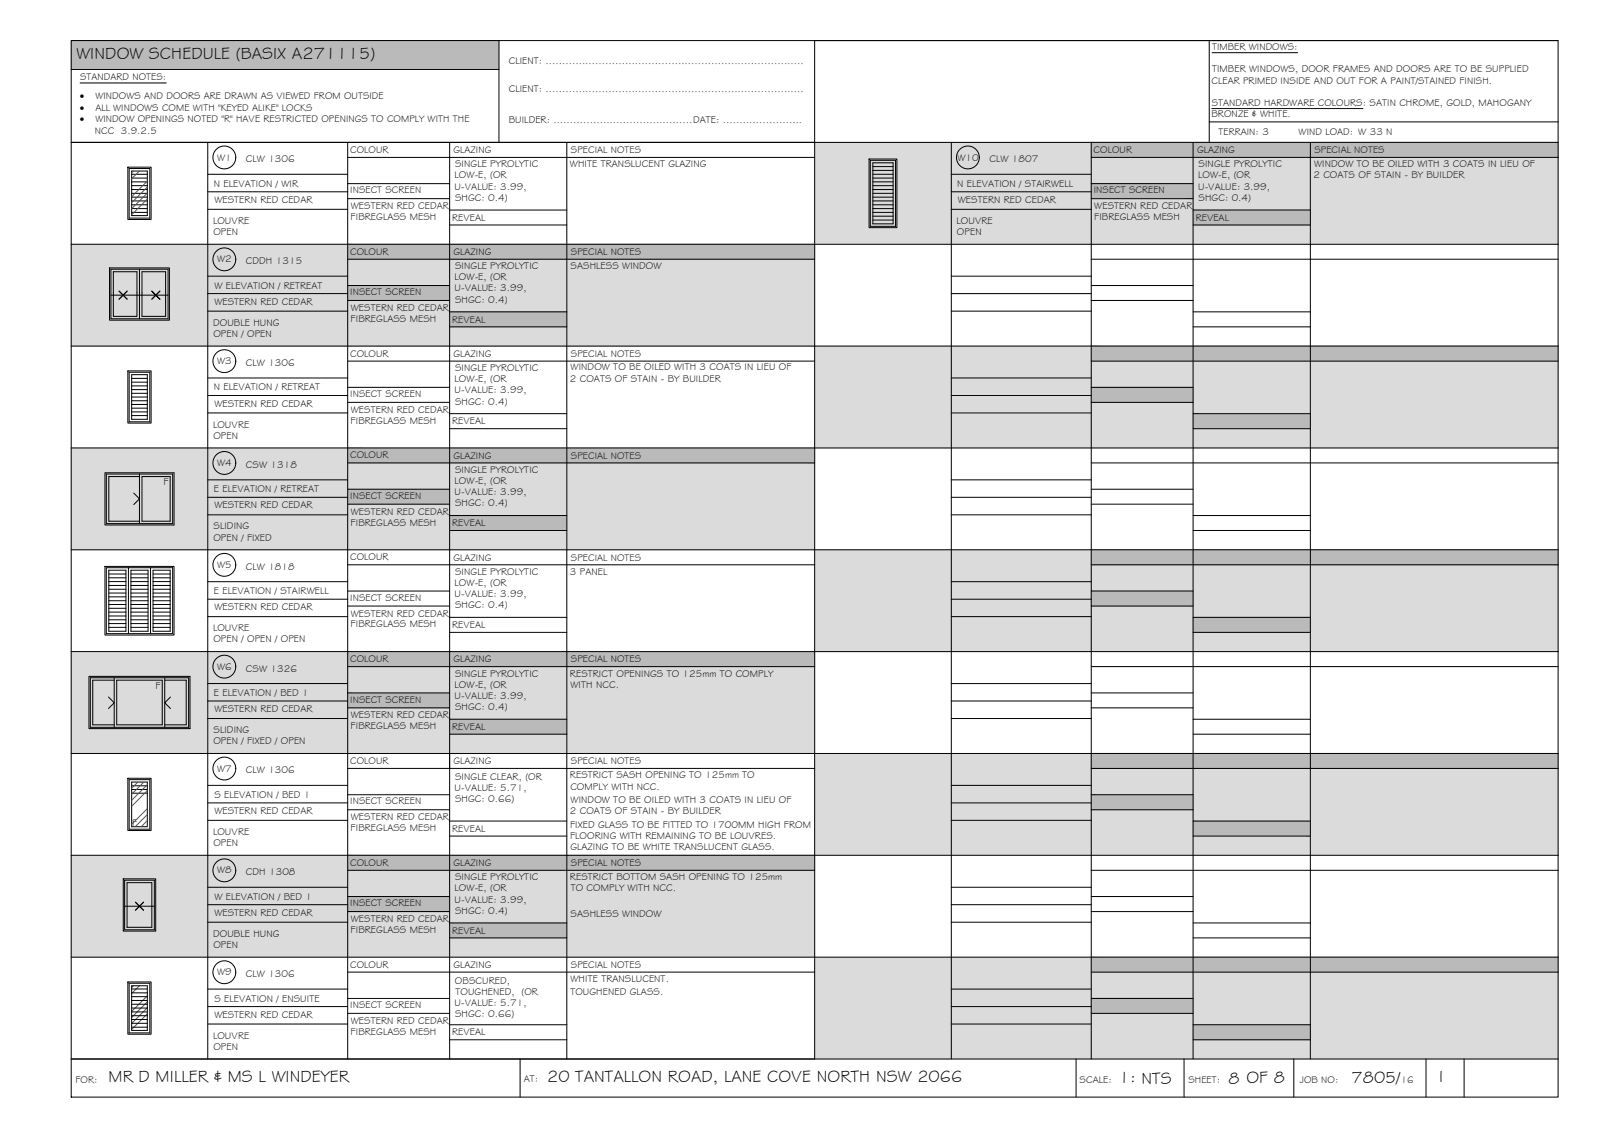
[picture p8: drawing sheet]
<svg xmlns="http://www.w3.org/2000/svg" width="420mm" height="297mm" viewBox="0 0 420 297" stroke-linecap="round" stroke-linejoin="round" font-family="sans-serif">
<!-- layer: WINDOW SCHEDULE HATCH -->
<g fill="#dbdbdb" stroke="#dbdbdb" stroke-width=".26">
<path d="M213.7 37.3l195 26.7v-26.7zM213.7 37.3l195 26.7h-195z"/>
<path d="M18.7 64l195 26.7v-26.7zM18.7 64l195 26.7h-195z"/>
<path d="M213.7 90.7l195 26.7v-26.7zM213.7 90.7l195 26.7h-195z"/>
<path d="M18.7 117.4l195 26.7v-26.7zM18.7 117.4l195 26.7h-195z"/>
<path d="M213.7 144.1l195 26.7v-26.7zM213.7 144.1l195 26.7h-195z"/>
<path d="M18.7 170.8l195 26.7v-26.7zM18.7 170.8l195 26.7h-195z"/>
<path d="M213.7 197.5l195 26.7v-26.7zM213.7 197.5l195 26.7h-195z"/>
<path d="M18.7 224.2l195 26.7v-26.7zM18.7 224.2l195 26.7h-195z"/>
<path d="M213.7 250.9l195 26.7v-26.7zM213.7 250.9l195 26.7h-195z"/>
</g>
<g fill="#bababa" stroke="#bababa" stroke-width=".26">
<path d="M18.7 10.6l112.2 7.6v-7.6zM18.7 10.6l112.2 7.6h-112.2z"/>
<path d="M286.2 37.3l122.5 4v-4zM286.2 37.3l122.5 4h-122.5z"/>
<path d="M286.2 48.1l26.7 4v-4zM286.2 48.1l26.7 4h-26.7z"/>
<path d="M312.9 55.1l30.8 3.9v-3.9zM312.9 55.1l30.8 3.9h-30.8z"/>
<path d="M91.2 64l122.5 4v-4zM91.2 64l122.5 4h-122.5z"/>
<path d="M91.2 74.9l26.7 3.9v-3.9zM91.2 74.9l26.7 3.9h-26.7z"/>
<path d="M117.9 81.8l30.8 3.9v-3.9zM117.9 81.8l30.8 3.9h-30.8z"/>
<path d="M286.2 90.7l122.5 4v-4zM286.2 90.7l122.5 4h-122.5z"/>
<path d="M286.2 101.6l26.7 3.9v-3.9zM286.2 101.6l26.7 3.9h-26.7z"/>
<path d="M312.9 108.5l30.8 3.9v-3.9zM312.9 108.5l30.8 3.9h-30.8z"/>
<path d="M91.2 117.4l122.5 4v-4zM91.2 117.4l122.5 4h-122.5z"/>
<path d="M91.2 128.3l26.7 3.9v-3.9zM91.2 128.3l26.7 3.9h-26.7z"/>
<path d="M117.9 135.2l30.8 3.9v-3.9zM117.9 135.2l30.8 3.9h-30.8z"/>
<path d="M286.2 144.1l122.5 4v-4zM286.2 144.1l122.5 4h-122.5z"/>
<path d="M286.2 155l26.7 3.9v-3.9zM286.2 155l26.7 3.9h-26.7z"/>
<path d="M312.9 161.9l30.8 3.9v-3.9zM312.9 161.9l30.8 3.9h-30.8z"/>
<path d="M91.2 170.8l122.5 4v-4zM91.2 170.8l122.5 4h-122.5z"/>
<path d="M91.2 181.6l26.7 4v-4zM91.2 181.6l26.7 4h-26.7z"/>
<path d="M117.9 188.6l30.8 3.9v-3.9zM117.9 188.6l30.8 3.9h-30.8z"/>
<path d="M286.2 197.5l122.5 4v-4zM286.2 197.5l122.5 4h-122.5z"/>
<path d="M286.2 208.4l26.7 3.9v-3.9zM286.2 208.4l26.7 3.9h-26.7z"/>
<path d="M312.9 215.3l30.8 3.9v-3.9zM312.9 215.3l30.8 3.9h-30.8z"/>
<path d="M91.2 224.2l122.5 4v-4zM91.2 224.2l122.5 4h-122.5z"/>
<path d="M91.2 235l26.7 4v-4zM91.2 235l26.7 4h-26.7z"/>
<path d="M117.9 242l30.8 3.9v-3.9zM117.9 242l30.8 3.9h-30.8z"/>
<path d="M286.2 250.9l122.5 4v-4zM286.2 250.9l122.5 4h-122.5z"/>
<path d="M286.2 261.8l26.7 3.9v-3.9zM286.2 261.8l26.7 3.9h-26.7z"/>
<path d="M312.9 268.7l30.8 3.9v-3.9zM312.9 268.7l30.8 3.9h-30.8z"/>
</g>
<!-- layer: BORDER -->
<g fill="none" stroke="#000" stroke-width=".26">
<path d="M18.7 10.6h390v277h-390zM18.7 18.2h112.2M130.9 10.6v26.7M317.1 10.6v26.7M408.7 10.6h-195v267M18.7 37.3h390M54.5 37.3v240.3M91.2 37.3v240.3M117.9 37.3v240.3M148.7 37.3v240.3M249.5 37.3v240.3M286.2 37.3v240.3"/>
<path d="M312.9 37.3v240.3M317.1 32h91.6M343.7 37.3v240.3M54.5 45.7h36.7M54.5 50.3h36.7M54.5 54.9h36.7M91.2 41.3h122.5M91.2 48.1h26.7M91.2 52.1h26.7M117.9 55.1h30.8M117.9 59h30.8M249.5 45.7h36.7"/>
<path d="M249.5 50.3h36.7M249.5 54.9h36.7M286.2 41.3h122.5M286.2 48.1h26.7M286.2 52.1h26.7M312.9 55.1h30.8M312.9 59h30.8M18.7 64h390M54.5 72.4h36.7M54.5 77h36.7M91.2 68h122.5M91.2 74.9h26.7"/>
<path d="M91.2 78.8h26.7M249.5 72.4h36.7M249.5 77h36.7M286.2 68h122.5M286.2 74.9h26.7M286.2 78.8h26.7M18.7 90.7h390M54.5 81.6h36.7M54.5 99.1h36.7M91.2 94.7h122.5M117.9 81.8h30.8M117.9 85.7h30.8"/>
<path d="M249.5 81.6h36.7M249.5 99.1h36.7M286.2 94.7h122.5M312.9 81.8h30.8M312.9 85.7h30.8M18.7 117.4h390M54.5 103.7h36.7M54.5 108.3h36.7M91.2 101.6h26.7M91.2 105.5h26.7M117.9 108.5h30.8M117.9 112.4h30.8"/>
<path d="M249.5 103.7h36.7M249.5 108.3h36.7M286.2 101.6h26.7M286.2 105.5h26.7M312.9 108.5h30.8M312.9 112.4h30.8M54.5 125.8h36.7M54.5 130.4h36.7M54.5 135h36.7M91.2 121.4h122.5M91.2 128.3h26.7M91.2 132.2h26.7"/>
<path d="M117.9 135.2h30.8M117.9 139.1h30.8M249.5 125.8h36.7M249.5 130.4h36.7M249.5 135h36.7M286.2 121.4h122.5M286.2 128.3h26.7M286.2 132.2h26.7M312.9 135.2h30.8M312.9 139.1h30.8M18.7 144.1h390M54.5 152.5h36.7"/>
<path d="M54.5 157.1h36.7M91.2 148.1h122.5M91.2 155h26.7M91.2 158.9h26.7M249.5 152.5h36.7M249.5 157.1h36.7M286.2 148.1h122.5M286.2 155h26.7M286.2 158.9h26.7M18.7 170.8h390M54.5 161.7h36.7M54.5 179.2h36.7"/>
<path d="M91.2 174.8h122.5M117.9 161.9h30.8M117.9 165.8h30.8M249.5 161.7h36.7M249.5 179.2h36.7M286.2 174.8h122.5M312.9 161.9h30.8M312.9 165.8h30.8M18.7 197.5h390M54.5 183.8h36.7M54.5 188.4h36.7M91.2 181.7h26.7"/>
<path d="M91.2 185.6h26.7M117.9 188.6h30.8M117.9 192.5h30.8M249.5 183.8h36.7M249.5 188.4h36.7M286.2 181.7h26.7M286.2 185.6h26.7M312.9 188.6h30.8M312.9 192.5h30.8M54.5 205.9h36.7M54.5 210.5h36.7M54.5 215.1h36.7"/>
<path d="M91.2 201.5h122.5M91.2 208.4h26.7M91.2 212.3h26.7M117.9 215.3h30.8M117.9 219.2h30.8M249.5 205.9h36.7M249.5 210.5h36.7M249.5 215.1h36.7M286.2 201.5h122.5M286.2 208.4h26.7M286.2 212.3h26.7M312.9 215.3h30.8"/>
<path d="M312.9 219.2h30.8M18.7 224.2h390M54.5 232.6h36.7M54.5 237.2h36.7M91.2 228.2h122.5M91.2 235h26.7M91.2 239h26.7M249.5 232.6h36.7M249.5 237.2h36.7M286.2 228.2h122.5M286.2 235h26.7M286.2 239h26.7"/>
<path d="M18.7 250.9h390M54.5 241.8h36.7M54.5 259.3h36.7M91.2 254.9h122.5M117.9 242h30.8M117.9 245.9h30.8M249.5 241.8h36.7M249.5 259.3h36.7M286.2 254.9h122.5M312.9 242h30.8M312.9 245.9h30.8M18.7 277.6h390"/>
<path d="M54.5 263.9h36.7M54.5 268.5h36.7M91.2 261.8h26.7M91.2 265.7h26.7M117.9 268.7h30.8M117.9 272.6h30.8M136.4 277.6v10M249.5 263.9h36.7M249.5 268.5h36.7M282.2 277.6v10M286.2 261.8h26.7M286.2 265.7h26.7"/>
<path d="M310.5 277.6v10M312.9 268.7h30.8M312.9 272.6h30.8M339.3 277.6v10M374 277.6v10M384 277.6v10"/>
</g>
<!-- layer: TEXT -->
<path d="M317.9 13.8h22.4M21 21.8h22.6M317.8 28.5h39.6M117.9 197.8v3.7" fill="none" stroke="#000" stroke-width=".26"/>
<!-- layer: WINDOWS -->
<g fill="none" stroke="#000" stroke-width=".26">
<path d="M33.9 44.2h5.4v13h-5.4zM34.5 45.7h4.1M34.5 46.7h4.1M34.5 47.7h4.1M34.5 48.7h4.1M34.5 49.7h4.1M34.5 50.7h4.1M34.5 51.7h4.1M34.5 52.7h4.1M34.5 53.7h4.1M34.5 54.7h4.1M34.5 55.7h4.1"/>
<path d="M34.5 44.8h4.1v11.7h-4.1zM228.3 42h6.6v17.3h-6.6zM228.9 42.7h5.3v16h-5.3zM228.9 43.7h5.3M228.9 44.7h5.3M228.9 45.7h5.3M228.9 46.7h5.3M228.9 47.7h5.3M228.9 48.7h5.3M228.9 49.7h5.3M228.9 50.7h5.3M228.9 51.7h5.3"/>
<path d="M228.9 52.7h5.3M228.9 53.7h5.3M228.9 54.7h5.3M228.9 55.7h5.3M228.9 56.7h5.3M228.9 57.7h5.3M29.1 70.6h15v13h-15zM29.1 77.4h15M29.7 71.2h6.2v11.7h-6.2zM31.2 76.3l2.1 2.1M33.3 76.3l-2.1 2.1M36.6 70.6v13"/>
<path d="M37.2 71.2h6.2v11.7h-6.2zM39.8 76.3l2.1 2.1-2.1-2.1M41.9 76.3l-2.1 2.1M33.9 97.6h5.4v13h-5.4zM34.5 98.2h4.1v11.7h-4.1zM34.5 99.2h4.1M34.5 100.2h4.1M34.5 101.2h4.1M34.5 102.1h4.1M34.5 103.1h4.1M34.5 104.1h4.1M34.5 105.1h4.1"/>
<path d="M34.5 106h4.1M34.5 107h4.1M34.5 108h4.1M34.5 109h4.1M27.9 124.3h17.4v13h-17.4zM35.1 129.3l1.5 1.5-1.5 1.5M36.6 124.3v13M36.6 124.9h-8.1v11.7h8.1M37.2 124.9h7.4v11.7h-7.4zM27.9 148.8h17.4v17.3h-17.4zM28.5 149.5h4.5v16h-4.5zM28.5 150.5h4.5"/>
<path d="M28.5 151.5h4.5M28.5 152.5h4.5M28.5 153.5h4.5M28.5 154.5h4.5M28.5 155.5h4.5M28.5 156.5h4.5M28.5 157.5h4.5M28.5 158.5h4.5M28.5 159.5h4.5M33.7 148.8v17.3M34.3 149.5h4.5v16h-4.5zM34.3 150.5h4.5"/>
<path d="M34.3 151.5h4.5M34.3 152.5h4.5M34.3 153.5h4.5M34.3 154.5h4.5M34.3 155.5h4.5M34.3 156.5h4.5M34.3 157.5h4.5M34.3 158.5h4.5M34.3 159.5h4.5M39.5 148.8v17.3M40.1 149.5h4.5v16h-4.5zM40.1 150.5h4.5"/>
<path d="M40.1 151.5h4.5M40.1 152.5h4.5M40.1 153.5h4.5M40.1 154.5h4.5M40.1 155.5h4.5M40.1 156.5h4.5M40.1 157.5h4.5M40.1 158.5h4.5M40.1 159.5h4.5M23.7 177.7h25.8v13h-25.8zM28.5 160.5h4.5M28.5 161.5h4.5"/>
<path d="M28.5 162.5h4.5M28.5 163.5h4.5M28.5 164.5h4.5M30 178.3h-5.7v11.7h5.7M30 177.7v13M30.6 178.3h12v11.7h-12zM34.3 160.5h4.5M34.3 161.5h4.5M34.3 162.5h4.5M34.3 163.5h4.5M34.3 164.5h4.5M40.1 160.5h4.5"/>
<path d="M40.1 161.5h4.5M40.1 162.5h4.5M40.1 163.5h4.5M40.1 164.5h4.5M43.2 178.3h5.6v11.7h-5.6M43.2 177.7v13M28.5 182.7l1.5 1.5-1.5 1.6M44.7 182.7l-1.5 1.5 1.5 1.6M33.9 204.4h5.4v13h-5.4zM34.5 205h4.1v11.7h-4.1zM34.5 206h4.1M34.5 207h4.1"/>
<path d="M34.5 208h4.1M32.7 230.8h7.8v13h-7.8zM32.7 237.6h7.8M33.3 231.4h6.5v11.7h-6.5zM35.5 236.5l2.1 2.1M37.6 236.5l-2.1 2.1M33.9 257.8h5.4v13h-5.4zM34.5 258.4h4.1v11.7h-4.1zM34.5 259.3h4.1M34.5 261.3h4.1M34.5 262.3h4.1M34.5 263.3h4.1"/>
<path d="M34.5 264.3h4.1M34.5 265.3h4.1M34.5 266.3h4.1M34.5 267.3h4.1M34.5 268.3h4.1M34.5 269.3h4.1M34.5 260.3h4.1"/>
<circle cx="58.8" cy="41.3" r="3"/>
<circle cx="253.8" cy="41.3" r="3"/>
<circle cx="58.8" cy="68" r="3"/>
<circle cx="58.8" cy="94.7" r="3"/>
<circle cx="58.8" cy="121.4" r="3"/>
<circle cx="58.8" cy="148.1" r="3"/>
<circle cx="58.8" cy="174.8" r="3"/>
<circle cx="58.8" cy="201.5" r="3"/>
<circle cx="58.8" cy="228.2" r="3"/>
<circle cx="58.8" cy="254.9" r="3"/>
</g>
<!-- layer: NEWWORK -->
<path d="M33.5 43.8h6.1v13.7h-6.1zM227.9 41.7h7.3v18h-7.3zM28.7 70.2h15.7v13.7h-15.7zM33.5 97.2h6.1v13.7h-6.1zM27.5 123.9h18.1v13.7h-18.1zM27.5 148.5h18.1v18h-18.1zM23.3 177.3h26.5v13.7h-26.5zM33.5 204h6.1v13.7h-6.1zM32.3 230.4h8.5v13.7h-8.5zM33.5 257.4h6.1v13.7h-6.1z" fill="none" stroke="#000" stroke-width=".26"/>
<!-- layer: HATCH -->
<g fill="none" stroke="#545454" stroke-width=".26">
<path d="M35 44.8l-.5 .5M36.6 44.8l-2.1 2.1M38.6 47.5l-4.1 4.1M38.6 49l-4.1 4.1M38.6 50.6l-4.1 4.1M38.6 52.2l-4.1 4.1M36.2 205l-1.7 1.7M37.7 205l-3.2 3.2M38.6 212l-4.1 4.1M38.6 213.6l-3.1 3.1M38.6 205.7l-4.1 4.1M38.6 215.1l-1.6 1.6"/>
<path d="M38.6 207.3l-4.1 4.1M38.6 216.7h.1M35 258.4l-.5 .5M36.6 258.4l-2.1 2.1M38.6 261.1l-4.1 4.1M38.6 262.7l-4.1 4.1M38.6 264.2l-4.1 4.1M38.6 265.8l-4.1 4.1"/>
</g>
<g font-size="4.5">
<text x="20" y="15.6">WINDOW SCHEDULE (BASIX A271115)</text>
<text x="28.5" y="283.7">MR D MILLER &amp; MS L WINDEYER</text>
<text x="143.5" y="283.7">20 TANTALLON ROAD, LANE COVE NORTH NSW 2066</text>
<text x="293.4" y="284">1: NTS</text>
<text x="322.2" y="284.2">8 OF 8</text>
<text x="354.5" y="283.9">7805/</text>
<text x="377.4" y="283.8">I</text>
</g>
<g font-size="2.6">
<text x="133.4" y="16.9">CLIENT: ..............................................................................</text>
<text x="317.9" y="13.1">TIMBER WINDOWS:</text>
<text x="21" y="21.1">STANDARD NOTES:</text>
<text x="317.8" y="21.9">CLEAR PRIMED INSIDE AND OUT FOR A PAINT/STAINED FINISH.</text>
<text x="317.9" y="19">TIMBER WINDOWS, DOOR FRAMES AND DOORS ARE TO BE SUPPLIED</text>
<text x="21" y="26.1">·</text>
<text x="21" y="29.1">·</text>
<text x="25" y="29.1">ALL WINDOWS COME WITH &quot;KEYED ALIKE&quot; LOCKS</text>
<text x="25" y="26.1">WINDOWS AND DOORS ARE DRAWN AS VIEWED FROM OUTSIDE</text>
<text x="133.4" y="24">CLIENT: ..............................................................................</text>
<text x="317.8" y="27.7">STANDARD HARDWARE COLOURS: SATIN CHROME, GOLD, MAHOGANY</text>
<text x="21" y="32.1">·</text>
<text x="24.9" y="35.1">NCC 3.9.2.5</text>
<text x="25" y="32.1">WINDOW OPENINGS NOTED &quot;R&quot; HAVE RESTRICTED OPENINGS TO COMPLY WITH THE</text>
<text x="133.4" y="32.3">BUILDER: ..........................................DATE: ........................</text>
<text x="317.7" y="30.7">BRONZE &amp; WHITE.</text>
<text x="319.6" y="35.4">TERRAIN: 3</text>
<text x="340.6" y="35.4">WIND LOAD: W 33 N</text>
<text x="91.8" y="40.1">COLOUR</text>
<text x="119" y="40.1">GLAZING</text>
<text x="149.7" y="40.1">SPECIAL NOTES</text>
<text x="286.8" y="40.1">COLOUR</text>
<text x="314" y="40.1">GLAZING</text>
<text x="344.7" y="40.1">SPECIAL NOTES</text>
<text x="57" y="42.1">W1</text>
<text x="64.5" y="42.6">CLW 1306</text>
<text x="119.2" y="46.8">LOW-E, (OR</text>
<text x="119.4" y="43.9">SINGLE PYROLYTIC</text>
<text x="149.5" y="43.9">WHITE TRANSLUCENT GLAZING</text>
<text x="251.1" y="42.1">W10</text>
<text x="259.5" y="42.6">CLW 1807</text>
<text x="314.2" y="46.8">LOW-E, (OR</text>
<text x="314.4" y="43.9">SINGLE PYROLYTIC</text>
<text x="344.5" y="46.7">2 COATS OF STAIN - BY BUILDER</text>
<text x="344.6" y="43.7">WINDOW TO BE OILED WITH 3 COATS IN LIEU OF</text>
<text x="56.1" y="49">N ELEVATION / WIR</text>
<text x="56.2" y="53.2">WESTERN RED CEDAR</text>
<text x="91.8" y="50.7">INSECT SCREEN</text>
<text x="119.2" y="49.7">U-VALUE: 3.99,</text>
<text x="119.4" y="52.7">SHGC: 0.4)</text>
<text x="251.1" y="49">N ELEVATION / STAIRWELL</text>
<text x="251.2" y="53.2">WESTERN RED CEDAR</text>
<text x="286.9" y="50.7">INSECT SCREEN</text>
<text x="314.2" y="49.7">U-VALUE: 3.99,</text>
<text x="314.4" y="52.7">SHGC: 0.4)</text>
<text x="55.9" y="58.8">LOUVRE</text>
<text x="92" y="57.7">FIBREGLASS MESH</text>
<text x="92" y="54.8">WESTERN RED CEDAR</text>
<text x="118.6" y="57.9">REVEAL</text>
<text x="250.9" y="58.8">LOUVRE</text>
<text x="287" y="57.7">FIBREGLASS MESH</text>
<text x="287" y="54.8">WESTERN RED CEDAR</text>
<text x="313.6" y="57.9">REVEAL</text>
<text x="56" y="61.7">OPEN</text>
<text x="251" y="61.7">OPEN</text>
<text x="57" y="68.8">W2</text>
<text x="64.5" y="69.3">CDDH 1315</text>
<text x="91.8" y="66.8">COLOUR</text>
<text x="119" y="66.9">GLAZING</text>
<text x="119.4" y="70.6">SINGLE PYROLYTIC</text>
<text x="149.6" y="70.4">SASHLESS WINDOW</text>
<text x="149.7" y="66.9">SPECIAL NOTES</text>
<text x="56.2" y="75.7">W ELEVATION / RETREAT</text>
<text x="91.8" y="77.4">INSECT SCREEN</text>
<text x="119.2" y="73.5">LOW-E, (OR</text>
<text x="119.2" y="76.4">U-VALUE: 3.99,</text>
<text x="56.2" y="79.9">WESTERN RED CEDAR</text>
<text x="92" y="81.5">WESTERN RED CEDAR</text>
<text x="119.4" y="79.3">SHGC: 0.4)</text>
<text x="55.9" y="85.4">DOUBLE HUNG</text>
<text x="56" y="88.3">OPEN / OPEN</text>
<text x="92" y="84.4">FIBREGLASS MESH</text>
<text x="118.6" y="84.6">REVEAL</text>
<text x="57" y="95.5">W3</text>
<text x="64.5" y="95.9">CLW 1306</text>
<text x="91.8" y="93.5">COLOUR</text>
<text x="119" y="93.5">GLAZING</text>
<text x="149.7" y="93.5">SPECIAL NOTES</text>
<text x="119.2" y="100.2">LOW-E, (OR</text>
<text x="119.4" y="97.3">SINGLE PYROLYTIC</text>
<text x="149.5" y="100.1">2 COATS OF STAIN - BY BUILDER</text>
<text x="149.7" y="97.1">WINDOW TO BE OILED WITH 3 COATS IN LIEU OF</text>
<text x="56.1" y="102.4">N ELEVATION / RETREAT</text>
<text x="56.2" y="106.6">WESTERN RED CEDAR</text>
<text x="91.8" y="104.1">INSECT SCREEN</text>
<text x="119.2" y="103.1">U-VALUE: 3.99,</text>
<text x="119.4" y="106.1">SHGC: 0.4)</text>
<text x="55.9" y="112.2">LOUVRE</text>
<text x="92" y="111.1">FIBREGLASS MESH</text>
<text x="92" y="108.2">WESTERN RED CEDAR</text>
<text x="118.6" y="111.3">REVEAL</text>
<text x="56" y="115.1">OPEN</text>
<text x="57" y="122.2">W4</text>
<text x="64.5" y="122.7">CSW 1318</text>
<text x="91.8" y="120.2">COLOUR</text>
<text x="119" y="120.3">GLAZING</text>
<text x="119.4" y="124">SINGLE PYROLYTIC</text>
<text x="149.7" y="120.3">SPECIAL NOTES</text>
<text x="42.9" y="127.1">F</text>
<text x="56.1" y="129.1">E ELEVATION / RETREAT</text>
<text x="91.8" y="130.8">INSECT SCREEN</text>
<text x="119.2" y="126.9">LOW-E, (OR</text>
<text x="119.2" y="129.8">U-VALUE: 3.99,</text>
<text x="56.2" y="133.3">WESTERN RED CEDAR</text>
<text x="92" y="137.8">FIBREGLASS MESH</text>
<text x="92" y="134.9">WESTERN RED CEDAR</text>
<text x="118.6" y="138">REVEAL</text>
<text x="119.4" y="132.8">SHGC: 0.4)</text>
<text x="56" y="141.7">OPEN / FIXED</text>
<text x="56" y="138.8">SLIDING</text>
<text x="57" y="148.9">W5</text>
<text x="64.5" y="149.3">CLW 1818</text>
<text x="91.8" y="146.9">COLOUR</text>
<text x="119" y="147">GLAZING</text>
<text x="149.7" y="147">SPECIAL NOTES</text>
<text x="56.1" y="155.8">E ELEVATION / STAIRWELL</text>
<text x="119.2" y="153.6">LOW-E, (OR</text>
<text x="119.4" y="150.7">SINGLE PYROLYTIC</text>
<text x="149.5" y="150.7">3 PANEL</text>
<text x="56.2" y="160">WESTERN RED CEDAR</text>
<text x="91.8" y="157.5">INSECT SCREEN</text>
<text x="92" y="161.6">WESTERN RED CEDAR</text>
<text x="119.2" y="156.5">U-VALUE: 3.99,</text>
<text x="119.4" y="159.5">SHGC: 0.4)</text>
<text x="55.9" y="165.5">LOUVRE</text>
<text x="92" y="164.5">FIBREGLASS MESH</text>
<text x="118.6" y="164.6">REVEAL</text>
<text x="56" y="168.4">OPEN / OPEN / OPEN</text>
<text x="91.8" y="173.6">COLOUR</text>
<text x="119" y="173.6">GLAZING</text>
<text x="149.7" y="173.7">SPECIAL NOTES</text>
<text x="57" y="175.6">W6</text>
<text x="64.5" y="176.1">CSW 1326</text>
<text x="119.4" y="177.4">SINGLE PYROLYTIC</text>
<text x="149.5" y="177.4">RESTRICT OPENINGS TO 125mm TO COMPLY</text>
<text x="40.8" y="180.5">F</text>
<text x="56.1" y="182.5">E ELEVATION / BED 1</text>
<text x="91.8" y="184.2">INSECT SCREEN</text>
<text x="119.2" y="180.3">LOW-E, (OR</text>
<text x="119.2" y="183.2">U-VALUE: 3.99,</text>
<text x="149.6" y="180.3">WITH NCC.</text>
<text x="56.2" y="186.7">WESTERN RED CEDAR</text>
<text x="92" y="191.2">FIBREGLASS MESH</text>
<text x="92" y="188.3">WESTERN RED CEDAR</text>
<text x="118.6" y="191.4">REVEAL</text>
<text x="119.4" y="186.2">SHGC: 0.4)</text>
<text x="56" y="195.1">OPEN / FIXED / OPEN</text>
<text x="56" y="192.2">SLIDING</text>
<text x="57" y="202.3">W7</text>
<text x="64.5" y="202.7">CLW 1306</text>
<text x="91.8" y="200.3">COLOUR</text>
<text x="119" y="200.4">GLAZING</text>
<text x="149.7" y="200.4">SPECIAL NOTES</text>
<text x="56.2" y="209.2">S ELEVATION / BED 1</text>
<text x="119.2" y="207.4">U-VALUE: 5.71,</text>
<text x="119.4" y="204.5">SINGLE CLEAR, (OR</text>
<text x="149.5" y="204.1">RESTRICT SASH OPENING TO 125mm TO</text>
<text x="149.6" y="207">COMPLY WITH NCC.</text>
<text x="56.2" y="213.4">WESTERN RED CEDAR</text>
<text x="91.8" y="210.9">INSECT SCREEN</text>
<text x="92" y="215">WESTERN RED CEDAR</text>
<text x="119.4" y="210.4">SHGC: 0.66)</text>
<text x="149.5" y="213.4">2 COATS OF STAIN - BY BUILDER</text>
<text x="149.7" y="210.5">WINDOW TO BE OILED WITH 3 COATS IN LIEU OF</text>
<text x="34.7" y="216.4">F</text>
<text x="55.9" y="219">LOUVRE</text>
<text x="56" y="221.9">OPEN</text>
<text x="92" y="217.9">FIBREGLASS MESH</text>
<text x="118.6" y="218.1">REVEAL</text>
<text x="149.5" y="217">FIXED GLASS TO BE FITTED TO 1700MM HIGH FROM</text>
<text x="149.5" y="219.9">FLOORING WITH REMAINING TO BE LOUVRES.</text>
<text x="91.8" y="227">COLOUR</text>
<text x="119" y="227">GLAZING</text>
<text x="149.6" y="222.8">GLAZING TO BE WHITE TRANSLUCENT GLASS.</text>
<text x="149.7" y="227.1">SPECIAL NOTES</text>
<text x="57" y="229">W8</text>
<text x="64.5" y="229.4">CDH 1308</text>
<text x="119.2" y="233.7">LOW-E, (OR</text>
<text x="119.4" y="230.8">SINGLE PYROLYTIC</text>
<text x="149.5" y="230.8">RESTRICT BOTTOM SASH OPENING TO 125mm</text>
<text x="149.7" y="233.7">TO COMPLY WITH NCC.</text>
<text x="56.2" y="235.9">W ELEVATION / BED 1</text>
<text x="91.8" y="237.6">INSECT SCREEN</text>
<text x="119.2" y="236.6">U-VALUE: 3.99,</text>
<text x="119.4" y="239.6">SHGC: 0.4)</text>
<text x="55.9" y="245.7">DOUBLE HUNG</text>
<text x="56.2" y="240.1">WESTERN RED CEDAR</text>
<text x="92" y="244.6">FIBREGLASS MESH</text>
<text x="92" y="241.7">WESTERN RED CEDAR</text>
<text x="118.6" y="244.8">REVEAL</text>
<text x="149.6" y="240.4">SASHLESS WINDOW</text>
<text x="56" y="248.6">OPEN</text>
<text x="57" y="255.7">W9</text>
<text x="64.5" y="256.2">CLW 1306</text>
<text x="91.8" y="253.7">COLOUR</text>
<text x="119" y="253.8">GLAZING</text>
<text x="119.3" y="257.9">OBSCURED,</text>
<text x="149.6" y="257.5">WHITE TRANSLUCENT.</text>
<text x="149.7" y="253.8">SPECIAL NOTES</text>
<text x="56.2" y="262.6">S ELEVATION / ENSUITE</text>
<text x="119.2" y="263.8">U-VALUE: 5.71,</text>
<text x="119.5" y="260.9">TOUGHENED, (OR</text>
<text x="149.6" y="260.7">TOUGHENED GLASS.</text>
<text x="56.2" y="266.8">WESTERN RED CEDAR</text>
<text x="91.8" y="264.3">INSECT SCREEN</text>
<text x="92" y="268.4">WESTERN RED CEDAR</text>
<text x="119.4" y="266.7">SHGC: 0.66)</text>
<text x="55.9" y="272.4">LOUVRE</text>
<text x="56" y="275.3">OPEN</text>
<text x="92" y="271.3">FIBREGLASS MESH</text>
<text x="118.6" y="271.5">REVEAL</text>
<text x="19.8" y="283.8">FOR:</text>
<text x="137.4" y="283.7">AT:</text>
<text x="283.1" y="284">SCALE:</text>
<text x="311.7" y="284">SHEET:</text>
<text x="340.9" y="284">JOB NO:</text>
<text x="367.4" y="283.9">16</text>
</g>
</svg>
